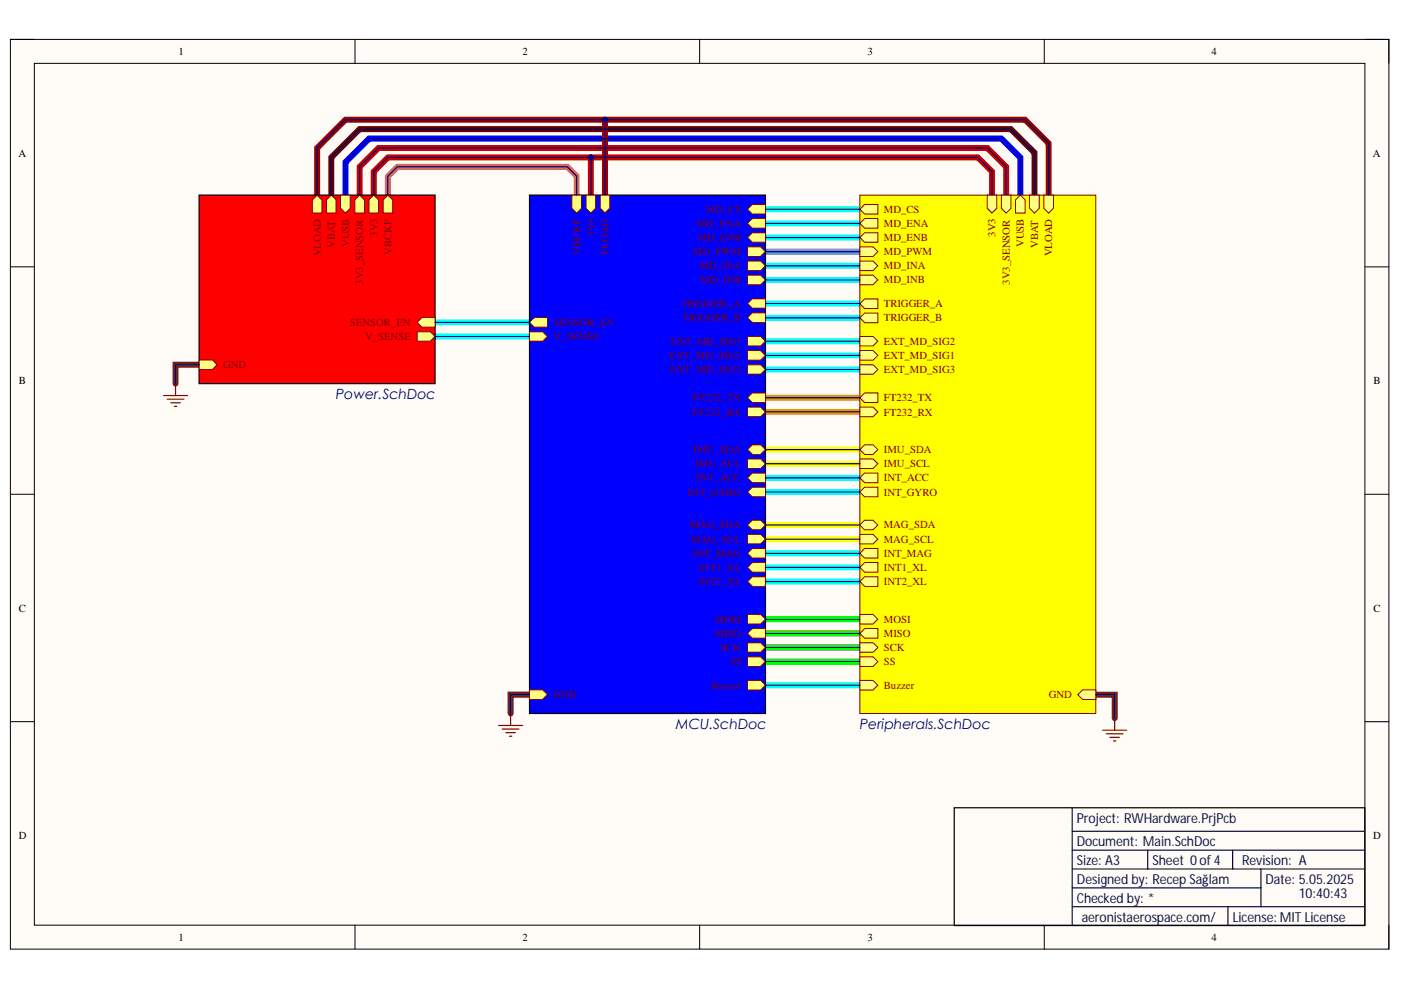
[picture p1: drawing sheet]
<svg xmlns="http://www.w3.org/2000/svg" width="297mm" height="210mm" viewBox="0 0 297 210" stroke-linecap="round" stroke-linejoin="round" font-family="sans-serif">
<path d="M2.2 8.4h292.3v192.8h-292.3z" fill-rule="evenodd" fill="#fffcf8"/>
<path d="M2.2 8.4h292.3v192.8h-292.3z" fill="none" stroke="#000" stroke-width=".21"/>
<path d="M7.3 13.4h282.1v182.8h-282.1z" fill-rule="evenodd" fill="#fffcf8"/>
<g fill="none" stroke="#000" stroke-width=".21">
<path d="M2.2 8.4h5.1M7.3 13.4h282.1v182.8h-282.1zM75.3 8.4v5M148.3 8.4v5M221.4 8.4v5M289.4 8.4h5.1v5M2.2 56.6h5.1M289.4 56.6h5.1M2.2 104.8h5.1M289.4 104.8h5.1M2.2 153h5.1M289.4 153h5.1"/>
<path d="M75.3 196.2v5M148.3 196.2v5M221.4 196.2v5M294.5 196.2v5"/>
</g>
<g fill="none" stroke="#0ff" stroke-width="1.3">
<path d="M162.3 44.4h20M162.3 47.4h20M162.3 50.4h20M162.3 56.4h20M162.3 59.4h20M92.3 68.3h20M92.3 71.3h20M162.3 64.4h20M162.3 67.4h20M162.3 78.3h20M162.3 72.3h20M162.3 75.3h20"/>
<path d="M162.3 117.3h20M162.3 101.3h20M162.3 104.3h20M162.3 120.3h20M162.3 123.3h20M162.3 145.3h20"/>
</g>
<path d="M162.3 53.4h20" fill="none" stroke="#4a86e8" stroke-width="1.3"/>
<path d="M162.3 84.3h20M162.3 87.3h20" fill="none" stroke="#f90" stroke-width="1.3"/>
<path d="M162.3 95.3h20M162.3 98.3h20M162.3 111.3h20M162.3 114.3h20" fill="none" stroke="#ff0" stroke-width="1.3"/>
<path d="M42.2 77.3h-5v4M112.3 147.3h-4v4M232.3 147.3h4v5" fill="none" stroke="#633300" stroke-width="1.3"/>
<path d="M125.3 33.4v8M76.3 41.4v-6l3.9-4h129.1l4 4v6M79.2 41.4v-5l3-3h125.1l3 3v5" fill="none" stroke="#c00" stroke-width="1.3"/>
<path d="M73.2 41.4v-7l5-5h134.1l4 4v8" fill="none" stroke="#00f" stroke-width="1.3"/>
<path d="M70.2 41.4v-8l6.1-6h138l5 5v9" fill="none" stroke="#600" stroke-width="1.3"/>
<path d="M128.3 25.4v16M67.2 41.4v-10l6-6h144.1l5 5v11" fill="none" stroke="#900" stroke-width="1.3"/>
<path d="M82.2 41.4v-4l2-2h36.1l2 2v4" fill="none" stroke="#e06666" stroke-width="1.3"/>
<path d="M162.3 131.3h20M162.3 134.3h20M162.3 137.3h20M162.3 140.3h20" fill="none" stroke="#0f0" stroke-width="1.3"/>
<path d="M112.3 41.4h50v109.9h-50z" fill-rule="evenodd" fill="#00f"/>
<path d="M112.3 41.4h50v109.9h-50z" fill="none" stroke="#000" stroke-width=".25"/>
<path d="M124.3 41.4h2v2.8l-1 1-1-1z" fill-rule="evenodd" fill="#ffff80"/>
<path d="M124.3 41.4h2v2.8l-1 1-1-1z" fill="none" stroke="#800000" stroke-width=".21"/>
<path d="M158.5 144.3h2.8l1 1-1 1h-2.8z" fill-rule="evenodd" fill="#ffff80"/>
<path d="M158.5 144.3h2.8l1 1-1 1h-2.8z" fill="none" stroke="#800000" stroke-width=".21"/>
<path d="M158.5 139.3h2.8l1 1-1 1h-2.8z" fill-rule="evenodd" fill="#ffff80"/>
<path d="M158.5 139.3h2.8l1 1-1 1h-2.8z" fill="none" stroke="#800000" stroke-width=".21"/>
<path d="M158.5 136.3h2.8l1 1-1 1h-2.8z" fill-rule="evenodd" fill="#ffff80"/>
<path d="M158.5 136.3h2.8l1 1-1 1h-2.8z" fill="none" stroke="#800000" stroke-width=".21"/>
<path d="M158.5 134.3l1-1h2.8v2h-2.8z" fill-rule="evenodd" fill="#ffff80"/>
<path d="M158.5 134.3l1-1h2.8v2h-2.8z" fill="none" stroke="#800000" stroke-width=".21"/>
<path d="M158.5 130.3h2.8l1 1-1 1h-2.8z" fill-rule="evenodd" fill="#ffff80"/>
<path d="M158.5 130.3h2.8l1 1-1 1h-2.8z" fill="none" stroke="#800000" stroke-width=".21"/>
<path d="M158.5 113.3h2.8l1 1-1 1h-2.8z" fill-rule="evenodd" fill="#ffff80"/>
<path d="M158.5 113.3h2.8l1 1-1 1h-2.8z" fill="none" stroke="#800000" stroke-width=".21"/>
<path d="M158.5 86.3h2.8l1 1-1 1h-2.8z" fill-rule="evenodd" fill="#ffff80"/>
<path d="M158.5 86.3h2.8l1 1-1 1h-2.8z" fill="none" stroke="#800000" stroke-width=".21"/>
<path d="M159.5 83.3h2.8v2h-2.8l-1-1z" fill-rule="evenodd" fill="#ffff80"/>
<path d="M159.5 83.3h2.8v2h-2.8l-1-1z" fill="none" stroke="#800000" stroke-width=".21"/>
<path d="M121.3 41.4h2v2.8l-1 1-1-1z" fill-rule="evenodd" fill="#ffff80"/>
<path d="M121.3 41.4h2v2.8l-1 1-1-1z" fill="none" stroke="#800000" stroke-width=".21"/>
<path d="M159.5 94.3h1.8l1 1-1 1h-1.8l-1-1z" fill-rule="evenodd" fill="#ffff80"/>
<path d="M159.5 94.3h1.8l1 1-1 1h-1.8l-1-1z" fill="none" stroke="#800000" stroke-width=".21"/>
<path d="M158.5 97.3h2.8l1 1-1 1h-2.8z" fill-rule="evenodd" fill="#ffff80"/>
<path d="M158.5 97.3h2.8l1 1-1 1h-2.8z" fill="none" stroke="#800000" stroke-width=".21"/>
<path d="M158.5 104.3l1-1h2.8v2h-2.8z" fill-rule="evenodd" fill="#ffff80"/>
<path d="M158.5 104.3l1-1h2.8v2h-2.8z" fill="none" stroke="#800000" stroke-width=".21"/>
<path d="M158.5 101.3l1-1h2.8v2h-2.8z" fill-rule="evenodd" fill="#ffff80"/>
<path d="M158.5 101.3l1-1h2.8v2h-2.8z" fill="none" stroke="#800000" stroke-width=".21"/>
<path d="M159.5 119.3h2.8v2h-2.8l-1-1z" fill-rule="evenodd" fill="#ffff80"/>
<path d="M159.5 119.3h2.8v2h-2.8l-1-1z" fill="none" stroke="#800000" stroke-width=".21"/>
<path d="M158.5 123.3l1-1h2.8v2h-2.8z" fill-rule="evenodd" fill="#ffff80"/>
<path d="M158.5 123.3l1-1h2.8v2h-2.8z" fill="none" stroke="#800000" stroke-width=".21"/>
<path d="M159.5 116.3h2.8v2h-2.8l-1-1z" fill-rule="evenodd" fill="#ffff80"/>
<path d="M159.5 116.3h2.8v2h-2.8l-1-1z" fill="none" stroke="#800000" stroke-width=".21"/>
<path d="M158.5 111.3l1-1h1.8l1 1-1 1h-1.8z" fill-rule="evenodd" fill="#ffff80"/>
<path d="M158.5 111.3l1-1h1.8l1 1-1 1h-1.8z" fill="none" stroke="#800000" stroke-width=".21"/>
<path d="M112.3 68.3l1-1h2.8v2.1h-2.8z" fill-rule="evenodd" fill="#ffff80"/>
<path d="M112.3 68.3l1-1h2.8v2.1h-2.8z" fill="none" stroke="#800000" stroke-width=".21"/>
<path d="M112.3 70.3h2.8l1 1-1 1.1h-2.8z" fill-rule="evenodd" fill="#ffff80"/>
<path d="M112.3 70.3h2.8l1 1-1 1.1h-2.8z" fill="none" stroke="#800000" stroke-width=".21"/>
<path d="M158.5 58.3h2.8l1 1.1-1 1h-2.8z" fill-rule="evenodd" fill="#ffff80"/>
<path d="M158.5 58.3h2.8l1 1.1-1 1h-2.8z" fill="none" stroke="#800000" stroke-width=".21"/>
<path d="M158.5 55.3h2.8l1 1.1-1 1h-2.8z" fill-rule="evenodd" fill="#ffff80"/>
<path d="M158.5 55.3h2.8l1 1.1-1 1h-2.8z" fill="none" stroke="#800000" stroke-width=".21"/>
<path d="M158.5 52.3h2.8l1 1.1-1 1h-2.8z" fill-rule="evenodd" fill="#ffff80"/>
<path d="M158.5 52.3h2.8l1 1.1-1 1h-2.8z" fill="none" stroke="#800000" stroke-width=".21"/>
<path d="M158.5 64.3l1-1h2.8v2.1h-2.8z" fill-rule="evenodd" fill="#ffff80"/>
<path d="M158.5 64.3l1-1h2.8v2.1h-2.8z" fill="none" stroke="#800000" stroke-width=".21"/>
<path d="M158.5 67.3l1-1h2.8v2.1h-2.8z" fill-rule="evenodd" fill="#ffff80"/>
<path d="M158.5 67.3l1-1h2.8v2.1h-2.8z" fill="none" stroke="#800000" stroke-width=".21"/>
<path d="M112.3 146.3h2.8l1 1-1 1h-2.8z" fill-rule="evenodd" fill="#ffff80"/>
<path d="M112.3 146.3h2.8l1 1-1 1h-2.8z" fill="none" stroke="#800000" stroke-width=".21"/>
<path d="M159.5 43.3h2.8v2.1h-2.8l-1-1z" fill-rule="evenodd" fill="#ffff80"/>
<path d="M159.5 43.3h2.8v2.1h-2.8l-1-1z" fill="none" stroke="#800000" stroke-width=".21"/>
<path d="M159.5 46.3h2.8v2.1h-2.8l-1-1z" fill-rule="evenodd" fill="#ffff80"/>
<path d="M159.5 46.3h2.8v2.1h-2.8l-1-1z" fill="none" stroke="#800000" stroke-width=".21"/>
<path d="M158.5 50.4l1-1.1h2.8v2.1h-2.8z" fill-rule="evenodd" fill="#ffff80"/>
<path d="M158.5 50.4l1-1.1h2.8v2.1h-2.8z" fill="none" stroke="#800000" stroke-width=".21"/>
<path d="M127.3 41.4h2v2.8l-1 1-1-1z" fill-rule="evenodd" fill="#ffff80"/>
<path d="M127.3 41.4h2v2.8l-1 1-1-1z" fill="none" stroke="#800000" stroke-width=".21"/>
<path d="M158.5 71.3h2.8l1 1-1 1.1h-2.8z" fill-rule="evenodd" fill="#ffff80"/>
<path d="M158.5 71.3h2.8l1 1-1 1.1h-2.8z" fill="none" stroke="#800000" stroke-width=".21"/>
<path d="M158.5 74.3h2.8l1 1-1 1.1h-2.8z" fill-rule="evenodd" fill="#ffff80"/>
<path d="M158.5 74.3h2.8l1 1-1 1.1h-2.8z" fill="none" stroke="#800000" stroke-width=".21"/>
<path d="M158.5 77.3h2.8l1 1-1 1.1h-2.8z" fill-rule="evenodd" fill="#ffff80"/>
<path d="M158.5 77.3h2.8l1 1-1 1.1h-2.8z" fill="none" stroke="#800000" stroke-width=".21"/>
<path d="M42.2 41.4h50.1v39.9h-50.1z" fill-rule="evenodd" fill="#f00"/>
<path d="M42.2 41.4h50.1v39.9h-50.1z" fill="none" stroke="#000" stroke-width=".25"/>
<path d="M88.4 68.3l1.1-1h2.8v2.1h-2.8z" fill-rule="evenodd" fill="#ffff80"/>
<path d="M88.4 68.3l1.1-1h2.8v2.1h-2.8z" fill="none" stroke="#800000" stroke-width=".21"/>
<path d="M88.4 70.3h2.8l1.1 1-1.1 1.1h-2.8z" fill-rule="evenodd" fill="#ffff80"/>
<path d="M88.4 70.3h2.8l1.1 1-1.1 1.1h-2.8z" fill="none" stroke="#800000" stroke-width=".21"/>
<path d="M69.2 42.4l1-1 1.1 1v2.8h-2.1z" fill-rule="evenodd" fill="#ffff80"/>
<path d="M69.2 42.4l1-1 1.1 1v2.8h-2.1z" fill="none" stroke="#800000" stroke-width=".21"/>
<path d="M66.2 42.4l1-1 1.1 1v2.8h-2.1z" fill-rule="evenodd" fill="#ffff80"/>
<path d="M66.2 42.4l1-1 1.1 1v2.8h-2.1z" fill="none" stroke="#800000" stroke-width=".21"/>
<path d="M82.2 41.4l1.1 1v2.8h-2.1v-2.8z" fill-rule="evenodd" fill="#ffff80"/>
<path d="M82.2 41.4l1.1 1v2.8h-2.1v-2.8z" fill="none" stroke="#800000" stroke-width=".21"/>
<path d="M78.2 42.4l1-1 1.1 1v2.8h-2.1z" fill-rule="evenodd" fill="#ffff80"/>
<path d="M78.2 42.4l1-1 1.1 1v2.8h-2.1z" fill="none" stroke="#800000" stroke-width=".21"/>
<path d="M75.2 42.4l1-1 1.1 1v2.8h-2.1z" fill-rule="evenodd" fill="#ffff80"/>
<path d="M75.2 42.4l1-1 1.1 1v2.8h-2.1z" fill="none" stroke="#800000" stroke-width=".21"/>
<path d="M42.2 76.3h2.8l1 1-1 1.1h-2.8z" fill-rule="evenodd" fill="#ffff80"/>
<path d="M42.2 76.3h2.8l1 1-1 1.1h-2.8z" fill="none" stroke="#800000" stroke-width=".21"/>
<path d="M72.2 41.4h2.1v2.8l-1.1 1-1-1z" fill-rule="evenodd" fill="#ffff80"/>
<path d="M72.2 41.4h2.1v2.8l-1.1 1-1-1z" fill="none" stroke="#800000" stroke-width=".21"/>
<path d="M202.3 171.3h87.1v24.9h-87.1z" fill="none" stroke="#000" stroke-width=".25"/>
<path d="M227.3 171.3v24.9M227.3 176.3h62.1M227.3 180.3h62.1M227.3 184.2h62.1M227.3 188.3h40.1M227.3 192.2h62.1M243.3 180.3v3.9M260.4 192.2v4M261.3 180.3v3.9M267.4 184.2v8" fill="none" stroke="#030d42" stroke-width=".25"/>
<path d="M182.3 41.4h50v109.9h-50z" fill-rule="evenodd" fill="#ff0"/>
<path d="M182.3 41.4h50v109.9h-50z" fill="none" stroke="#800000" stroke-width=".21"/>
<path d="M183.3 83.3h2.8v2.1h-2.8l-1-1.1z" fill-rule="evenodd" fill="#ffff80"/>
<path d="M183.3 83.3h2.8v2.1h-2.8l-1-1.1z" fill="none" stroke="#800000" stroke-width=".21"/>
<path d="M182.3 86.3h2.8l1 1-1 1.1h-2.8z" fill-rule="evenodd" fill="#ffff80"/>
<path d="M182.3 86.3h2.8l1 1-1 1.1h-2.8z" fill="none" stroke="#800000" stroke-width=".21"/>
<path d="M182.3 97.3h2.8l1 1-1 1h-2.8z" fill-rule="evenodd" fill="#ffff80"/>
<path d="M182.3 97.3h2.8l1 1-1 1h-2.8z" fill="none" stroke="#800000" stroke-width=".21"/>
<path d="M183.3 94.3h1.8l1 1-1 1h-1.8l-1-1z" fill-rule="evenodd" fill="#ffff80"/>
<path d="M183.3 94.3h1.8l1 1-1 1h-1.8l-1-1z" fill="none" stroke="#800000" stroke-width=".21"/>
<path d="M182.3 113.3h2.8l1 1-1 1h-2.8z" fill-rule="evenodd" fill="#ffff80"/>
<path d="M182.3 113.3h2.8l1 1-1 1h-2.8z" fill="none" stroke="#800000" stroke-width=".21"/>
<path d="M182.3 111.3l1-1h1.8l1 1-1 1h-1.8z" fill-rule="evenodd" fill="#ffff80"/>
<path d="M182.3 111.3l1-1h1.8l1 1-1 1h-1.8z" fill="none" stroke="#800000" stroke-width=".21"/>
<path d="M182.3 123.3l1-1h2.8v2h-2.8z" fill-rule="evenodd" fill="#ffff80"/>
<path d="M182.3 123.3l1-1h2.8v2h-2.8z" fill="none" stroke="#800000" stroke-width=".21"/>
<path d="M182.3 120.3l1-1h2.8v2h-2.8z" fill-rule="evenodd" fill="#ffff80"/>
<path d="M182.3 120.3l1-1h2.8v2h-2.8z" fill="none" stroke="#800000" stroke-width=".21"/>
<path d="M183.3 116.3h2.8v2h-2.8l-1-1z" fill-rule="evenodd" fill="#ffff80"/>
<path d="M183.3 116.3h2.8v2h-2.8l-1-1z" fill="none" stroke="#800000" stroke-width=".21"/>
<path d="M182.3 101.3l1-1h2.8v2h-2.8z" fill-rule="evenodd" fill="#ffff80"/>
<path d="M182.3 101.3l1-1h2.8v2h-2.8z" fill="none" stroke="#800000" stroke-width=".21"/>
<path d="M182.3 104.3l1-1h2.8v2h-2.8z" fill-rule="evenodd" fill="#ffff80"/>
<path d="M182.3 104.3l1-1h2.8v2h-2.8z" fill="none" stroke="#800000" stroke-width=".21"/>
<path d="M182.3 144.3h2.8l1 1-1 1h-2.8z" fill-rule="evenodd" fill="#ffff80"/>
<path d="M182.3 144.3h2.8l1 1-1 1h-2.8z" fill="none" stroke="#800000" stroke-width=".21"/>
<path d="M182.3 134.3l1-1h2.8v2h-2.8z" fill-rule="evenodd" fill="#ffff80"/>
<path d="M182.3 134.3l1-1h2.8v2h-2.8z" fill="none" stroke="#800000" stroke-width=".21"/>
<path d="M182.3 136.3h2.8l1 1-1 1h-2.8z" fill-rule="evenodd" fill="#ffff80"/>
<path d="M182.3 136.3h2.8l1 1-1 1h-2.8z" fill="none" stroke="#800000" stroke-width=".21"/>
<path d="M182.3 130.3h2.8l1 1-1 1h-2.8z" fill-rule="evenodd" fill="#ffff80"/>
<path d="M182.3 130.3h2.8l1 1-1 1h-2.8z" fill="none" stroke="#800000" stroke-width=".21"/>
<path d="M182.3 139.3h2.8l1 1-1 1h-2.8z" fill-rule="evenodd" fill="#ffff80"/>
<path d="M182.3 139.3h2.8l1 1-1 1h-2.8z" fill="none" stroke="#800000" stroke-width=".21"/>
<path d="M183.3 63.4h2.8v2h-2.8l-1-1z" fill-rule="evenodd" fill="#ffff80"/>
<path d="M183.3 63.4h2.8v2h-2.8l-1-1z" fill="none" stroke="#800000" stroke-width=".21"/>
<path d="M182.3 67.4l1-1h2.8v2h-2.8z" fill-rule="evenodd" fill="#ffff80"/>
<path d="M182.3 67.4l1-1h2.8v2h-2.8z" fill="none" stroke="#800000" stroke-width=".21"/>
<path d="M182.3 47.4l1-1h2.8v2h-2.8z" fill-rule="evenodd" fill="#ffff80"/>
<path d="M182.3 47.4l1-1h2.8v2h-2.8z" fill="none" stroke="#800000" stroke-width=".21"/>
<path d="M182.3 50.4l1-1h2.8v2h-2.8z" fill-rule="evenodd" fill="#ffff80"/>
<path d="M182.3 50.4l1-1h2.8v2h-2.8z" fill="none" stroke="#800000" stroke-width=".21"/>
<path d="M182.3 52.3h2.8l1 1.1-1 1h-2.8z" fill-rule="evenodd" fill="#ffff80"/>
<path d="M182.3 52.3h2.8l1 1.1-1 1h-2.8z" fill="none" stroke="#800000" stroke-width=".21"/>
<path d="M182.3 44.4l1-1h2.8v2h-2.8z" fill-rule="evenodd" fill="#ffff80"/>
<path d="M182.3 44.4l1-1h2.8v2h-2.8z" fill="none" stroke="#800000" stroke-width=".21"/>
<path d="M182.3 55.3h2.8l1 1.1-1 1h-2.8z" fill-rule="evenodd" fill="#ffff80"/>
<path d="M182.3 55.3h2.8l1 1.1-1 1h-2.8z" fill="none" stroke="#800000" stroke-width=".21"/>
<path d="M182.3 58.3h2.8l1 1.1-1 1h-2.8z" fill-rule="evenodd" fill="#ffff80"/>
<path d="M182.3 58.3h2.8l1 1.1-1 1h-2.8z" fill="none" stroke="#800000" stroke-width=".21"/>
<path d="M228.5 147.3l1-1h2.8v2h-2.8z" fill-rule="evenodd" fill="#ffff80"/>
<path d="M228.5 147.3l1-1h2.8v2h-2.8z" fill="none" stroke="#800000" stroke-width=".21"/>
<path d="M215.3 42.4l1-1 1 1v2.8h-2z" fill-rule="evenodd" fill="#ffff80"/>
<path d="M215.3 42.4l1-1 1 1v2.8h-2z" fill="none" stroke="#800000" stroke-width=".21"/>
<path d="M218.3 41.4h2v2.8l-1 1-1-1z" fill-rule="evenodd" fill="#ffff80"/>
<path d="M218.3 41.4h2v2.8l-1 1-1-1z" fill="none" stroke="#800000" stroke-width=".21"/>
<path d="M209.3 41.4h2v2.8l-1 1-1-1z" fill-rule="evenodd" fill="#ffff80"/>
<path d="M209.3 41.4h2v2.8l-1 1-1-1z" fill="none" stroke="#800000" stroke-width=".21"/>
<path d="M212.3 41.4h2v2.8l-1 1-1-1z" fill-rule="evenodd" fill="#ffff80"/>
<path d="M212.3 41.4h2v2.8l-1 1-1-1z" fill="none" stroke="#800000" stroke-width=".21"/>
<path d="M221.3 41.4h2v2.8l-1 1-1-1z" fill-rule="evenodd" fill="#ffff80"/>
<path d="M221.3 41.4h2v2.8l-1 1-1-1z" fill="none" stroke="#800000" stroke-width=".21"/>
<path d="M182.3 71.3h2.8l1 1-1 1.1h-2.8z" fill-rule="evenodd" fill="#ffff80"/>
<path d="M182.3 71.3h2.8l1 1-1 1.1h-2.8z" fill="none" stroke="#800000" stroke-width=".21"/>
<path d="M182.3 74.3h2.8l1 1-1 1.1h-2.8z" fill-rule="evenodd" fill="#ffff80"/>
<path d="M182.3 74.3h2.8l1 1-1 1.1h-2.8z" fill="none" stroke="#800000" stroke-width=".21"/>
<path d="M182.3 77.3h2.8l1 1-1 1.1h-2.8z" fill-rule="evenodd" fill="#ffff80"/>
<path d="M182.3 77.3h2.8l1 1-1 1.1h-2.8z" fill="none" stroke="#800000" stroke-width=".21"/>
<g fill="none" stroke="#800000" stroke-width=".25">
<path d="M34.7 83.9h5.1M35.4 84.6h3.6M36.2 85.4h2M37 86.2h.5M37.2 81.3v2.6M105.7 153.8h5.1M106.5 154.6h3.5M107.2 155.3h2.1M108 156.1h.5M108.3 151.3v2.5M233.8 154.8h5.1M234.6 155.6h3.5"/>
<path d="M235.3 156.3h2.1M236.1 157.1h.5M236.3 152.3v2.5"/>
</g>
<g fill="none" stroke="#000080" stroke-width=".25">
<path d="M79.2 41.4v-5l3-3h125.1l3 3v5M162.3 44.4h20M162.3 47.4h20M162.3 50.4h20M162.3 53.4h20M162.3 56.4h20M162.3 59.4h20M42.2 77.3h-5v4M92.3 68.3h20M92.3 71.3h20M162.3 64.4h20M162.3 67.4h20"/>
<path d="M162.3 78.3h20M162.3 84.3h20M162.3 87.3h20M162.3 95.3h20M162.3 98.3h20M162.3 111.3h20M162.3 114.3h20M162.3 117.3h20M162.3 120.3h20M162.3 123.3h20M162.3 145.3h20"/>
</g>
<circle cx="125.3" cy="33.4" r=".51" fill="#000080"/>
<circle cx="125.3" cy="33.4" r=".51" fill="none" stroke="#000080" stroke-width=".21"/>
<path d="M67.2 41.4v-10l6-6h144.1l5 5v11M70.2 41.4v-8l6.1-6h138l5 5v9M73.2 41.4v-7l5-5h134.1l4 4v8M76.3 41.4v-6l3.9-4h129.1l4 4v6" fill="none" stroke="#000080" stroke-width=".25"/>
<circle cx="128.3" cy="25.4" r=".51" fill="#000080"/>
<circle cx="128.3" cy="25.4" r=".51" fill="none" stroke="#000080" stroke-width=".21"/>
<path d="M125.3 33.4v8M82.2 41.4v-4l2-2h36.1l2 2v4M112.3 147.3h-4v4M232.3 147.3h4v5" fill="none" stroke="#000080" stroke-width=".25"/>
<circle cx="125.3" cy="33.4" r=".51" fill="#000080"/>
<circle cx="125.3" cy="33.4" r=".51" fill="none" stroke="#000080" stroke-width=".21"/>
<path d="M128.3 25.4v16" fill="none" stroke="#000080" stroke-width=".25"/>
<circle cx="128.3" cy="25.4" r=".51" fill="#000080"/>
<circle cx="128.3" cy="25.4" r=".51" fill="none" stroke="#000080" stroke-width=".21"/>
<path d="M162.3 72.3h20M162.3 75.3h20M162.3 101.3h20M162.3 104.3h20M162.3 131.3h20M162.3 134.3h20M162.3 137.3h20M162.3 140.3h20" fill="none" stroke="#000080" stroke-width=".25"/>
<g font-size="3" fill="#000080">
<text x="71.2" y="84.6">Power.SchDoc</text>
<text x="143.3" y="154.6">MCU.SchDoc</text>
<text x="182.3" y="154.6">Peripherals.SchDoc</text>
</g>
<g font-size="2.9" fill="#030d42">
<text x="228.3" y="179.4">Document: Main.SchDoc</text>
<text x="228.3" y="174.5">Project: RWHardware.PrjPcb</text>
<text x="228.3" y="183.5">Size: A3</text>
<text x="244.4" y="183.5">Sheet 0of4</text>
<text x="263.3" y="183.5">Revision: A</text>
<text x="228.3" y="187.4">Designed by: Recep Sağlam</text>
<text x="228.3" y="191.4">Checked by: *</text>
<text x="268.3" y="187.4">Date: 5.05.2025</text>
<text x="275.4" y="190.4">10:40:43</text>
<text x="229.3" y="195.5">aeronistaerospace.com/</text>
<text x="261.4" y="195.5">License: MIT License</text>
</g>
<g font-size="2.3">
<text x="37.9" y="11.7">1</text>
<text x="110.8" y="11.7">2</text>
<text x="183.9" y="11.7">3</text>
<text x="256.9" y="11.7">4</text>
<text x="3.9" y="33.2">A</text>
<text x="291.1" y="33.2">A</text>
<text x="4" y="81.4">B</text>
<text x="291.2" y="81.4">B</text>
<text x="4" y="129.7">C</text>
<text x="291.2" y="129.7">C</text>
<text x="4" y="177.9">D</text>
<text x="291.1" y="177.9">D</text>
<text x="37.9" y="199.5">1</text>
<text x="110.8" y="199.5">2</text>
<text x="183.9" y="199.5">3</text>
<text x="256.9" y="199.5">4</text>
</g>
<g font-size="2.3" fill="#800000">
<text x="149.7" y="45.1">MD_CS</text>
<text x="187.4" y="45.1">MD_CS</text>
<text x="71" y="52.6" transform="rotate(-90 71 52.6)">VBAT</text>
<text x="74" y="52.4" transform="rotate(-90 74 52.4)">VUSB</text>
<text x="80" y="50.2" transform="rotate(-90 80 50.2)">3V3</text>
<text x="126" y="50.2" transform="rotate(-90 126 50.2)">3V3</text>
<text x="147.7" y="48.1">MD_ENA</text>
<text x="147.9" y="51.1">MD_ENB</text>
<text x="187.4" y="48.1">MD_ENA</text>
<text x="187.4" y="51.1">MD_ENB</text>
<text x="211.1" y="50.2" transform="rotate(-90 211.1 50.2)">3V3</text>
<text x="217.1" y="52.4" transform="rotate(-90 217.1 52.4)">VUSB</text>
<text x="220.1" y="52.6" transform="rotate(-90 220.1 52.6)">VBAT</text>
<text x="68" y="54.4" transform="rotate(-90 68 54.4)">VLOAD</text>
<text x="83" y="54" transform="rotate(-90 83 54)">VBCKP</text>
<text x="123" y="54" transform="rotate(-90 123 54)">VBCKP</text>
<text x="129" y="54.4" transform="rotate(-90 129 54.4)">VLOAD</text>
<text x="146.9" y="54.1">MD_PWM</text>
<text x="148.3" y="57.1">MD_INA</text>
<text x="187.4" y="54.1">MD_PWM</text>
<text x="187.4" y="57.1">MD_INA</text>
<text x="223.1" y="54.4" transform="rotate(-90 223.1 54.4)">VLOAD</text>
<text x="77" y="60.4" transform="rotate(-90 77 60.4)">3V3_SENSOR</text>
<text x="144.5" y="65.1">TRIGGER_A</text>
<text x="148.5" y="60.1">MD_INB</text>
<text x="187.4" y="65.2">TRIGGER_A</text>
<text x="187.4" y="60.1">MD_INB</text>
<text x="214.1" y="60.4" transform="rotate(-90 214.1 60.4)">3V3_SENSOR</text>
<text x="74.2" y="69.1">SENSOR_EN</text>
<text x="117.4" y="69.1">SENSOR_EN</text>
<text x="144.7" y="68.1">TRIGGER_B</text>
<text x="187.4" y="68.2">TRIGGER_B</text>
<text x="77.4" y="72.1">V_SENSE</text>
<text x="117.4" y="72.1">V_SENSE</text>
<text x="142" y="76.1">EXT_MD_SIG2</text>
<text x="142.2" y="73.1">EXT_MD_SIG1</text>
<text x="187.4" y="73.1">EXT_MD_SIG2</text>
<text x="187.4" y="76.1">EXT_MD_SIG1</text>
<text x="47.3" y="78.1">GND</text>
<text x="142.1" y="79.1">EXT_MD_SIG3</text>
<text x="187.4" y="79.1">EXT_MD_SIG3</text>
<text x="146.8" y="88.1">FT232_RX</text>
<text x="146.9" y="85.1">FT232_TX</text>
<text x="187.4" y="85.1">FT232_TX</text>
<text x="187.4" y="88.1">FT232_RX</text>
<text x="147" y="96.1">IMU_SDA</text>
<text x="147.4" y="99.1">IMU_SCL</text>
<text x="187.4" y="99.1">IMU_SCL</text>
<text x="187.4" y="96.1">IMU_SDA</text>
<text x="145.8" y="105.1">INT_GYRO</text>
<text x="147.6" y="102.1">INT_ACC</text>
<text x="187.4" y="102.1">INT_ACC</text>
<text x="187.4" y="105.1">INT_GYRO</text>
<text x="146.2" y="112">MAG_SDA</text>
<text x="187.4" y="112">MAG_SDA</text>
<text x="146.5" y="115">MAG_SCL</text>
<text x="146.9" y="118">INT_MAG</text>
<text x="187.4" y="115">MAG_SCL</text>
<text x="187.4" y="118">INT_MAG</text>
<text x="148.1" y="121">INT1_XL</text>
<text x="148.1" y="124">INT2_XL</text>
<text x="187.4" y="124">INT2_XL</text>
<text x="187.4" y="121">INT1_XL</text>
<text x="151.5" y="132.1">MOSI</text>
<text x="151.6" y="135.1">MISO</text>
<text x="187.4" y="135.1">MISO</text>
<text x="187.4" y="132.1">MOSI</text>
<text x="152.7" y="138.1">SCK</text>
<text x="154.8" y="141.1">SS</text>
<text x="187.4" y="138.1">SCK</text>
<text x="187.4" y="141.1">SS</text>
<text x="117.4" y="148">GND</text>
<text x="150.7" y="146">Buzzer</text>
<text x="187.4" y="146">Buzzer</text>
<text x="222.4" y="148">GND</text>
</g>
</svg>
